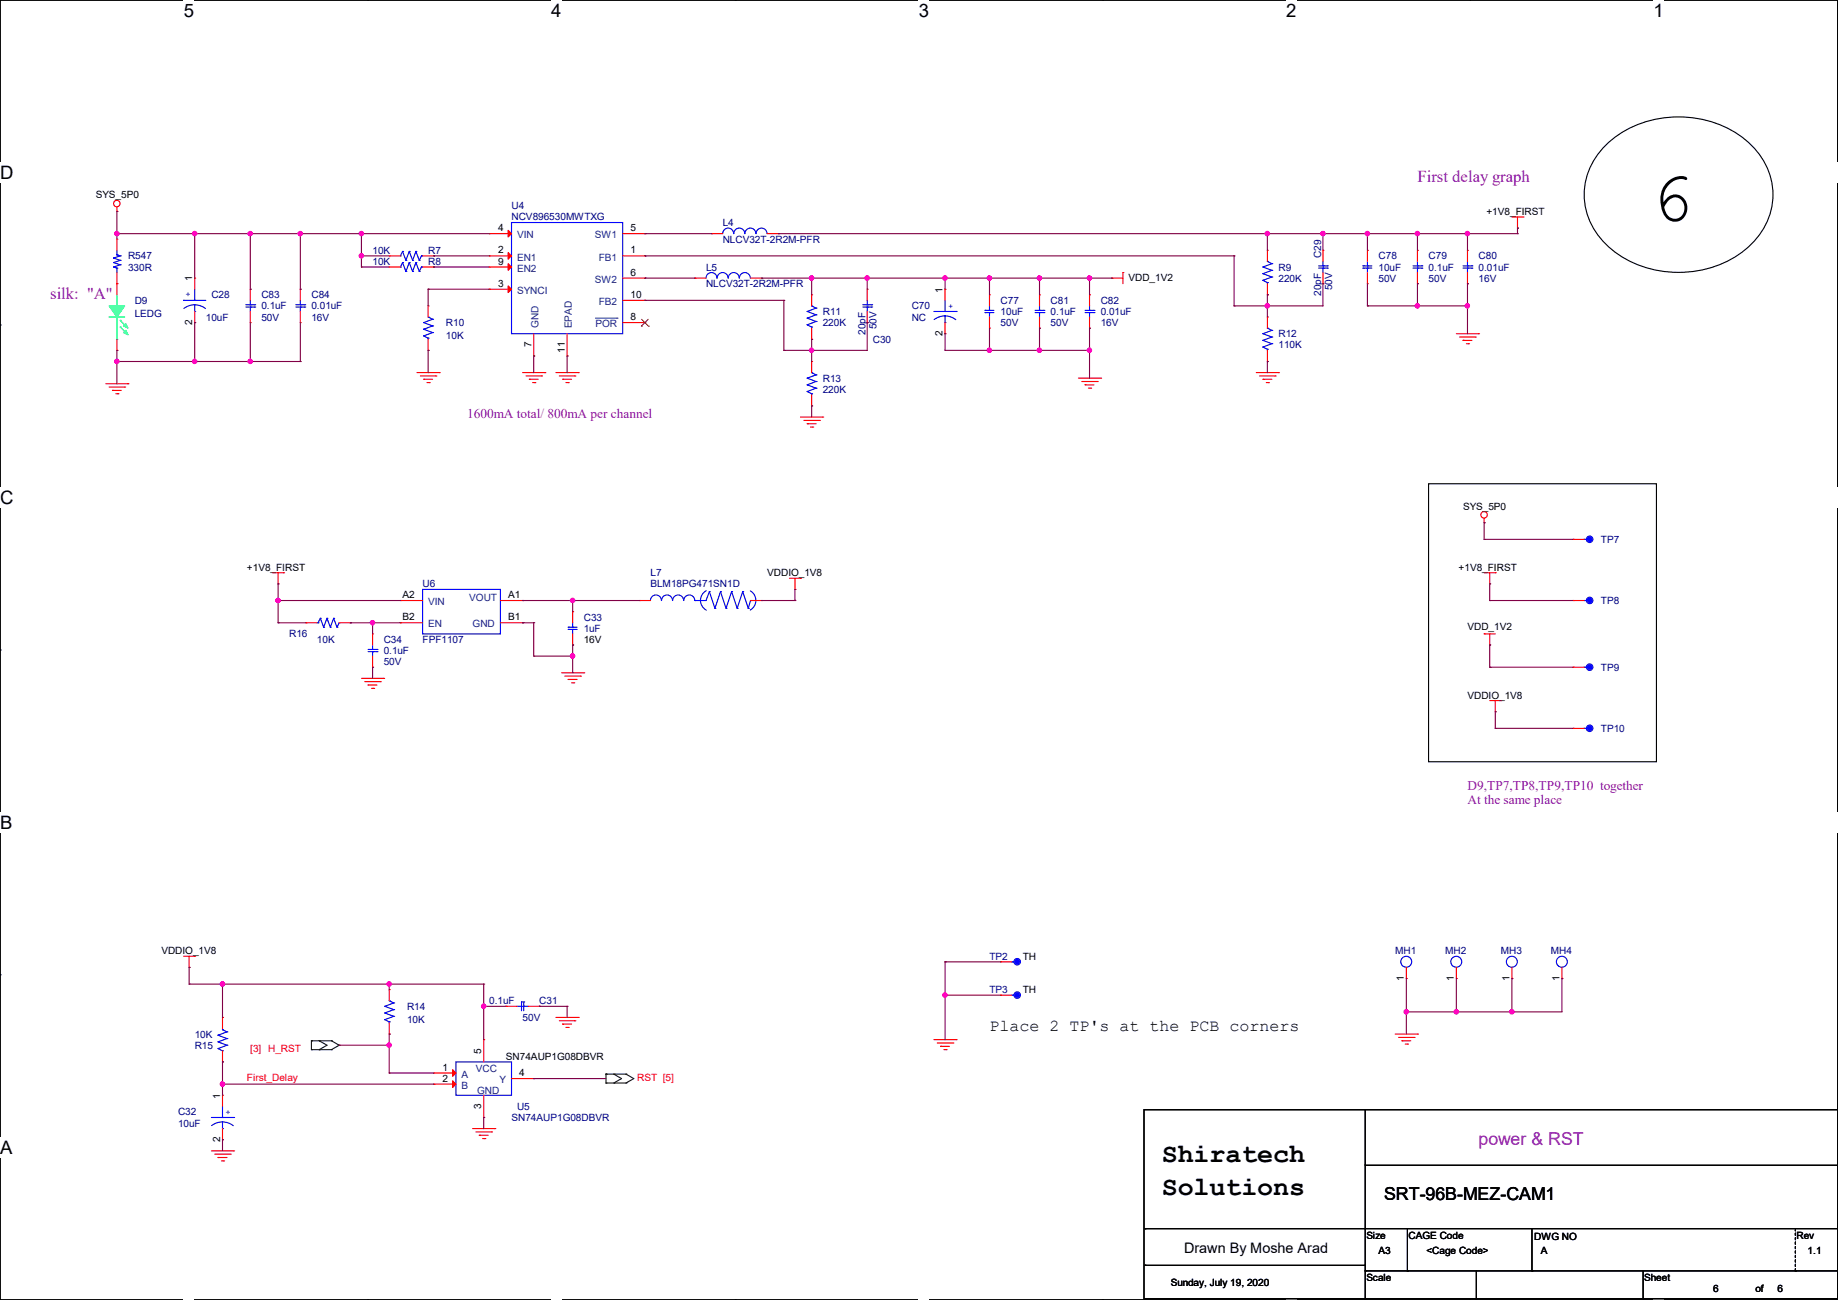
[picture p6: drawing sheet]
<svg xmlns="http://www.w3.org/2000/svg" width="420mm" height="297mm" viewBox="0 0 420 297" stroke-linecap="round" stroke-linejoin="round" font-family="sans-serif">
<path d="M0 0h419.9v297h-419.9z" fill="none" stroke="#000" stroke-width=".25"/>
<g fill="#fff">
<path d="M42 0h2.4v4.8h-2.4z"/>
<path d="M42 297h2.4z"/>
</g>
<path d="M84 0h.1M84 297h.1" fill="none" stroke="#000" stroke-width=".25"/>
<g fill="#fff">
<path d="M125.9 0h2.4v4.8h-2.4z"/>
<path d="M125.9 297h2.4z"/>
</g>
<path d="M168 0h.1M168 297h.1" fill="none" stroke="#000" stroke-width=".25"/>
<g fill="#fff">
<path d="M209.9 0h2.4v4.8h-2.4z"/>
<path d="M209.9 297h2.4z"/>
</g>
<path d="M251.9 0h.1M251.9 297h.1" fill="none" stroke="#000" stroke-width=".25"/>
<g fill="#fff">
<path d="M293.9 0h2.3v4.8h-2.3z"/>
<path d="M293.9 297h2.3z"/>
</g>
<path d="M335.9 0h.1M335.9 297h.1" fill="none" stroke="#000" stroke-width=".25"/>
<g fill="#fff">
<path d="M377.9 0h2.3v4.8h-2.3z"/>
<path d="M377.9 297h2.3z"/>
<path d="M0 37.1h3.1v4.8h-3.1z"/>
<path d="M419.9 37.1l.1 4.8z"/>
<path d="M0 111.3h3.1v4.8h-3.1z"/>
<path d="M419.9 111.3l.1 4.8z"/>
</g>
<path d="M0 74.3h.1M419.9 74.3h.1" fill="none" stroke="#000" stroke-width=".25"/>
<g fill="#fff">
<path d="M0 185.6h2.9v4.7h-2.9z"/>
<path d="M419.9 185.6l.1 4.7z"/>
</g>
<path d="M0 148.5h.1M419.9 148.5h.1" fill="none" stroke="#000" stroke-width=".25"/>
<g fill="#fff">
<path d="M0 259.8h2.9v4.7h-2.9z"/>
<path d="M419.8 259.8h.2v4.7h-.2z"/>
</g>
<g fill="none" stroke="#000" stroke-width=".25">
<path d="M367.1 33a24.7 24.7 0 0 1 33 0 15.5 15.5 0 0 1-1.3 24 24.8 24.8 0 0 1-31.7-1.1 15.4 15.4 0 0 1 0-22.9zM326.4 110.5h52.1v63.5h-52.1zM0 222.7h.1M419.9 222.7h.1M261.4 253.5h158.5v43.2h-158.5zM312 253.5v43.2M312 266.2h107.9M419.9 266.2h.1M261.7 289.1h.1M261.7 280.7h.1M261.7 289.1h50.3M261.7 280.7h158.2"/>
<path d="M312 290.4h.1M312 296.7h.1M312 290.4h107.9M321.6 290.4h.1M321.6 280.7v9.7M337.4 296.7h.1M337.4 290.4v6.3M350.1 290.4h.1M350.1 280.7v9.7M375.5 296.7h.1M375.5 290.4v6.3"/>
</g>
<g fill="none" stroke="#f00" stroke-width=".25">
<path d="M26.7 48.3h.1M26.7 54.7h.1M26.7 47.3v1M26.7 54.7v2.5M88.9 58.5h.1M88.9 58.5h2.6M96.6 58.5h2.5M99.1 58.5h.1M111.8 53.4h.1M111.8 58.5h.1M111.8 53.4h5.1M111.8 58.5h5.1"/>
<path d="M142.3 53.4h5.1M142.3 58.5h5.1M147.4 53.4h.1M147.4 58.5h.1M162.6 53.4h.1M162.6 53.4h2.5M175.3 53.4h2.5M177.8 53.4h.1M289.6 57.2h.1M289.6 57.2v2.5M302.3 57.2h.1M302.3 57.2v2.5"/>
<path d="M312.5 57.2h.1M312.5 57.2v2.5M323.9 57.2h.1M323.9 57.2v2.5M335.3 57.2h.1M335.3 57.2v2.5M345.5 49.6h2.5M346.8 52.1h.1M346.8 49.6v2.5M348 49.6h.1M26.7 64.8h.1M26.7 62.3v5.1"/>
<path d="M26.7 77.5v2.6M44.5 63.5h.1M44.5 73.7h.1M44.5 63.5v2.6M44.5 71.2v2.5M57.2 66.1h.1M57.2 73.7h.1M57.2 66.1v2.5M57.2 71.2v2.5M68.6 66.1h.1M68.6 73.7h.1M68.6 66.1v2.5"/>
<path d="M68.6 71.2v2.5M88.9 61h.1M88.9 61h2.6M96.6 61h2.5M97.8 69.9h.1M97.8 69.9v2.5M97.8 77.5v2.6M99.1 61h.1M111.8 61h.1M111.8 66.1h.1M111.8 61h5.1M111.8 66.1h5.1"/>
<path d="M122 76.2v5.1M129.6 76.2v5.1M142.3 63.5h5.1M142.3 68.6h5.1M142.3 73.7h5.1M147.4 63.5h.1M147.4 68.6h.1M147.4 73.7h.1M158.8 63.5h.1M158.8 63.5h2.5M171.5 63.5h2.5M174 63.5h.1"/>
<path d="M185.5 67.4h.1M185.5 77.5h.1M185.5 67.4v2.5M185.5 75v2.5M198.2 66.1h.1M198.2 73.7h.1M198.2 66.1v2.5M198.2 71.2v2.5M215.9 66.1h.1M215.9 76.2h.1M215.9 66.1v2.5M215.9 73.7v2.5"/>
<path d="M226.1 75h.1M226.1 67.4h.1M226.1 67.4v2.5M226.1 72.4v2.6M237.5 67.4h.1M237.5 75h.1M237.5 67.4v2.5M237.5 72.4v2.6M249 67.4h.1M249 75h.1M249 67.4v2.5M249 72.4v2.6"/>
<path d="M254 63.5h.1M254 63.5h2.6M256.6 62.3h.1M256.6 62.3v2.5M289.6 72.4h.1M289.6 67.4h.1M289.6 64.8v2.6M289.6 72.4v2.6M302.3 64.8h.1M302.3 62.3v2.5M312.5 64.8h.1M312.5 62.3v2.5"/>
<path d="M323.9 64.8h.1M323.9 62.3v2.5M332.8 76.2h5.1M333.5 77h3.6M334.3 77.8h.1M334.3 77.8h2M335.1 78.5h.5M335.3 64.8h.1M335.3 62.3v2.5M335.6 78.5h.1M337.1 77h.1M337.9 76.2h.1"/>
<path d="M24.2 87.7h5.1M24.9 88.4h3.6M25.7 89.2h.1M25.7 89.2h2M26.5 90h.5M26.7 80.1h.1M27 90h.1M28.5 88.4h.1M29.3 87.7h.1M95.3 85.1h5.1M96.1 85.9h3.5M96.8 86.7h.1"/>
<path d="M96.8 86.7h2M97.6 87.4h.5M97.8 80.1h.1M98.1 87.4h.1M99.6 85.9h.1M100.4 85.1h.1M119.4 85.1h5.1M120.2 85.9h3.5M120.9 86.7h.1M120.9 86.7h2.1M121.7 87.4h.5M122 81.3h.1"/>
<path d="M122.2 87.4h.1M123.7 85.9h.1M124.5 85.1h.1M127 85.1h5.1M127.8 85.9h3.6M128.6 86.7h.1M128.6 86.7h2M129.3 87.4h.5M129.6 81.3h.1M129.8 87.4h.1M131.4 85.9h.1M132.1 85.1h.1"/>
<path d="M182.9 95.3h5.1M183.7 96.1h3.5M184.4 96.8h.1M184.4 96.8h2.1M185.2 97.6h.5M185.5 82.6h.1M185.5 92.8h.1M185.5 82.6v2.5M185.5 90.2v2.6M185.7 97.6h.1M187.2 96.1h.1M188 95.3h.1"/>
<path d="M246.4 86.4h5.1M247.2 87.2h3.5M247.9 87.9h.1M247.9 87.9h2.1M248.7 88.7h.5M249.2 88.7h.1M250.7 87.2h.1M251.5 86.4h.1M287.1 85.1h5M287.8 85.9h3.6M288.6 86.7h.1M288.6 86.7h2"/>
<path d="M289.3 87.4h.6M289.6 82.6h.1M289.6 80.1v2.5M289.9 87.4h.1M291.4 85.9h.1M292.1 85.1h.1M339.1 119.4h.1M339.1 118.4v1M62.3 130.9h2.5M63.5 133.4h.1M63.5 130.9v2.5M64.8 130.9h.1"/>
<path d="M91.5 137.2h.1M91.5 137.2h5.1M114.3 137.2h5.1M119.4 137.2h.1M130.9 139.7h.1M130.9 139.7v2.6M146.1 137.2h.1M146.1 137.2h2.5M171.5 137.2h2.5M174 137.2h.1M180.4 132.1h2.5M181.7 134.7h.1"/>
<path d="M181.7 132.1v2.6M182.9 132.1h.1M339.1 130.9h2.6M340.4 133.4h.1M340.4 130.9v2.5M341.7 130.9h.1M359.5 123.2h.1M359.5 137.2h.1M359.5 137.2h2.5M359.5 123.2h2.5M69.9 142.3h.1M69.9 142.3h2.5"/>
<path d="M77.5 142.3h2.6M80.1 142.3h.1M82.6 155h5.1M83.4 155.7h3.5M84.1 156.5h.1M84.1 156.5h2M84.9 157.3h.5M85.1 144.8h.1M85.1 152.4h.1M85.1 144.8v2.6M85.1 149.9v2.5M85.4 157.3h.1"/>
<path d="M86.9 155.7h.1M87.7 155h.1M91.5 142.3h.1M91.5 142.3h5.1M114.3 142.3h5.1M119.4 142.3h.1M128.3 153.7h5.1M129.1 154.5h3.5M129.8 155.2h.1M129.8 155.2h2.1M130.6 156h.5M130.9 147.4h.1"/>
<path d="M130.9 144.8v2.6M131.1 156h.1M132.6 154.5h.1M133.4 153.7h.1M339.1 144.8h.1M339.1 144.8h2.6M340.4 147.4h.1M340.4 144.8v2.6M359.5 152.4h.1M359.5 152.4h2.5M340.4 160.1h2.5M341.7 162.6h.1"/>
<path d="M341.7 160.1v2.5M342.9 160.1h.1M359.5 166.4h.1M359.5 166.4h2.5M42 218.5h2.5M43.2 218.5v2.5M44.5 218.5h.1M228.6 219.8h.1M228.6 219.8h2.6M43.2 221h.1M50.8 232.5h.1M50.8 232.5v2.5"/>
<path d="M88.9 226.1h.1M88.9 236.3h.1M88.9 226.1v2.5M88.9 233.7v2.6M110.5 237.5h.1M110.5 237.5v5.1M115.6 229.9h.1M115.6 229.9h2.6M120.7 229.9h2.5M123.2 229.9h.1M127 232.5h5.1M127.8 233.2h3.6"/>
<path d="M128.6 234h.1M128.6 234h2M129.3 234.7h.5M129.8 234.7h.1M131.4 233.2h.1M132.1 232.5h.1M213.4 237.5h5.1M214.2 238.3h3.5M214.9 239.1h.1M214.9 239.1h2.1M215.7 239.8h.5M216.2 239.8h.1"/>
<path d="M217.7 238.3h.1M218.5 237.5h.1M228.6 227.4h.1M228.6 227.4h2.6M318.8 236.3h5.1M319.6 237h3.5M320.3 237.8h.1M320.3 237.8h2.1M321.1 238.5h.5M321.4 223.6h.1M321.4 221v2.6M321.6 238.5h.1"/>
<path d="M323.1 237h.1M323.9 236.3h.1M332.8 223.6h.1M332.8 221v2.6M345.5 223.6h.1M345.5 221v2.6M356.9 223.6h.1M356.9 221v2.6M50.8 242.6h.1M50.8 250.2h.1M50.8 240.1v2.5M50.8 250.2v2.6"/>
<path d="M50.8 257.9v2.5M99.1 245.2h.1M99.1 247.7h.1M99.1 245.2h5.1M99.1 247.7h5.1M108 257.9h5.1M108.8 258.6h3.5M109.5 259.4h.1M109.5 259.4h2M110.5 255.3h.1M110.5 250.2v5.1M112.3 258.6h.1"/>
<path d="M113.1 257.9h.1M116.9 246.4h5.1M122 246.4h.1M48.3 262.9h5.1M49.1 263.7h3.5M49.8 264.5h.1M49.8 264.5h2.1M50.6 265.2h.5M50.8 260.4h.1M51.1 265.2h.1M52.6 263.7h.1M53.4 262.9h.1"/>
<path d="M110.3 260.1h.5M110.8 260.1h.1"/>
<circle cx="26.7" cy="46.5" r=".74"/>
<circle cx="339.1" cy="117.6" r=".74"/>
</g>
<g fill="none" stroke="#004000" stroke-width=".25">
<path d="M71.2 237.8h.1M71.2 239.8h.1M71.2 237.8v2M71.2 237.8h4.5M71.2 239.8h4.5M72.9 237.8h.1M72.9 239.8h.1M72.9 237.8l1.8 1-1.8 1M75.7 237.8h.1M75.7 239.8h.1M75.7 237.8l1.8 1-1.8 1M138.5 245.4h.1"/>
<path d="M138.5 247.4h.1M138.5 245.4v2M138.5 245.4h4.5M138.5 247.4h4.5M140.3 245.4h.1M140.3 247.4h.1M140.3 245.4l1.7 1-1.7 1M143 245.4h.1M143 247.4h.1M143 245.4l1.8 1-1.8 1"/>
</g>
<path d="M410.3 280.7v9.7M410.3 290.4h.1" fill="none" stroke="#000" stroke-width=".25" stroke-dasharray=".5"/>
<g fill="none" stroke="#00f" stroke-width=".25">
<path d="M26 59h.1M26 60h.1M26 59l1.5 .5M26 60l1.5 .5M26.7 58.2h.1M26.7 58.2l.8 .3M26.7 57.2v1M27.5 58.5h.1M27.5 59.5h.1M27.5 58.5l-1.5 .5M27.5 59.5l-1.5 .5M91.5 58.5h.1"/>
<path d="M92 57.4h.1M92 60h.1M92 57.4l.8 2.1M92 57.4l-.5 1.1M92 60l.8 2M92 60l-.5 1M92.8 59.5h.1M93.5 57.4h.1M93.5 60h.1M93.5 57.4l.8 2.1M93.5 57.4l-.7 2.1M93.5 60l.8 2"/>
<path d="M93.5 60l-.7 2M94.3 59.5h.1M95 57.4h.1M95 60h.1M95 57.4l.8 2.1M95 57.4l-.7 2.1M95 60l.8 2M95 60l-.7 2M95.8 59.5h.1M96.3 58.5h.1M96.3 58.5l-.5 1M96.3 58.5h.3"/>
<path d="M116.9 50.8h25.4v25.4h-25.4zM165.1 53.4a1.27 1.27 0 0 1 1.3-1.3 1.27 1.27 0 0 1 1.3 1.3 1.25 1.25 0 0 1 1.2-1.3 1.25 1.25 0 0 1 1.3 1.3M170.2 53.4a1.27 1.27 0 0 1 1.3-1.3 1.27 1.27 0 0 1 1.3 1.3 1.25 1.25 0 0 1 1.2-1.3 1.25 1.25 0 0 1 1.3 1.3M289.6 59.7h.1M289.6 59.7l1 .5M302.3 59.7v1M312.5 59.7v1M323.9 59.7v1M335.3 59.7v1M26 61h.1M26 61l.7 .3M26.7 61.3h.1"/>
<path d="M26.7 61.3v1M27.5 60.5h.1M27.5 60.5l-1.5 .5M42 68.6h.1M42 68.6h5M44.5 71.2h.1M44.5 68.6h.1M44.5 69.6l-1.1 .2-1.4 .7M44.5 69.6l1.5 .4 1 .5M44.5 66.1v2.5M44.5 69.6v1.6M56.2 69.6h2"/>
<path d="M56.2 70.1h2M57.2 69.6h.1M57.2 70.1h.1M57.2 68.6v1M57.2 70.1v1.1M58.2 69.6h.1M58.2 70.1h.1M67.6 69.6h2M67.6 70.1h2M68.6 69.6h.1M68.6 70.1h.1M68.6 68.6v1"/>
<path d="M68.6 70.1v1.1M69.6 69.6h.1M69.6 70.1h.1M91.5 61h.1M92.8 62h.1M94.3 62h.1M95.8 62h.1M96.3 61h.1M96.3 61l-.5 1M96.3 61h.3M96.8 76.8h.1M96.8 75.2h.1"/>
<path d="M96.8 73.7h.1M96.8 76.8l1 .5M96.8 75.2l2 .8M96.8 73.7l2 .8M97.8 72.4h.1M97.8 77.3h.1M97.8 72.4l1 .5M97.8 77.3v.2M98.8 76h.1M98.8 74.5h.1M98.8 72.9h.1M98.8 76l-2 .8"/>
<path d="M98.8 74.5l-2 .7M98.8 72.9l-2 .8M161.3 63.5a1.25 1.25 0 0 1 1.3-1.2 1.25 1.25 0 0 1 1.2 1.2M163.9 63.5a1.25 1.25 0 0 1 1.2-1.2 1.25 1.25 0 0 1 1.3 1.2M166.4 63.5a1.25 1.25 0 0 1 1.3-1.2 1.25 1.25 0 0 1 1.2 1.2M169 63.5a1.25 1.25 0 0 1 1.2-1.2 1.25 1.25 0 0 1 1.2 1.2M184.4 74.2h.1M184.4 72.7h.1M184.4 71.2h.1M184.4 74.2l1.1 .5M184.4 72.7l2.1 .7M184.4 71.2l2.1 .7"/>
<path d="M185.5 69.9h.1M185.5 74.7h.1M185.5 69.9l1 .5M185.5 74.7v.3M186.5 73.4h.1M186.5 71.9h.1M186.5 70.4h.1M186.5 73.4l-2.1 .8M186.5 71.9l-2.1 .8M186.5 70.4l-2.1 .8M197.1 69.6h2.1M197.1 70.1h2.1"/>
<path d="M198.2 69.6h.1M198.2 70.1h.1M198.2 68.6v1M198.2 70.1v1.1M199.2 69.6h.1M199.2 70.1h.1M213.4 71.2h5.1M215.9 73.7h.1M215.9 71.2h.1M215.9 72.2l1.6 .3 .9 .5M215.9 72.2l-1 .1-1.4 .7M215.9 68.6v2.6"/>
<path d="M215.9 72.2v1.5M218.5 71.2h.1M225.1 71.4h.1M225.1 70.9h.1M225.1 71.4h2M225.1 70.9h2M226.1 71.4h.1M226.1 70.9h.1M226.1 69.9v1M226.1 71.4v1M236.5 71.4h2M236.5 70.9h2"/>
<path d="M237.5 70.9h.1M237.5 71.4h.1M237.5 69.9v1M237.5 71.4v1M238.5 70.9h.1M238.5 71.4h.1M247.9 71.4h2.1M247.9 70.9h2.1M249 70.9h.1M249 71.4h.1M249 69.9v1M249 71.4v1"/>
<path d="M250 70.9h.1M250 71.4h.1M288.6 79.3h.1M288.6 77.8h.1M288.6 76.2h.1M288.6 64.1h.1M288.6 62.5h.1M288.6 61h.1M288.6 79.3l1 .5M288.6 77.8l2 .7M288.6 76.2l2 .8M288.6 64.1l1 .5"/>
<path d="M288.6 62.5l2 .8M288.6 61l2 .8M289.6 75h.1M289.6 79.8h.1M289.6 64.6h.1M289.6 75l1 .5M289.6 64.6v.2M289.6 79.8v.3M290.6 78.5h.1M290.6 77h.1M290.6 75.5h.1M290.6 63.3h.1"/>
<path d="M290.6 61.8h.1M290.6 60.2h.1M290.6 78.5l-2 .8M290.6 77l-2 .8M290.6 75.5l-2 .7M290.6 63.3l-2 .8M290.6 61.8l-2 .7M290.6 60.2l-2 .8M301.3 60.7h2M301.3 61.3h2M302.3 60.7h.1M302.3 61.3h.1"/>
<path d="M302.3 61.3v1M303.3 60.7h.1M303.3 61.3h.1M311.4 61.3h.1M311.4 60.7h.1M311.4 60.7h2.1M311.4 61.3h2.1M312.5 61.3h.1M312.5 60.7h.1M312.5 61.3v1M322.9 60.7h2M322.9 61.3h2"/>
<path d="M323.9 60.7h.1M323.9 61.3h.1M323.9 61.3v1M324.9 60.7h.1M324.9 61.3h.1M334.3 60.7h2M334.3 61.3h2M335.3 60.7h.1M335.3 61.3h.1M335.3 61.3v1M336.3 60.7h.1M336.3 61.3h.1"/>
<path d="M184.4 89.5h.1M184.4 87.9h.1M184.4 86.4h.1M184.4 89.5l1.1 .5M184.4 87.9l2.1 .8M184.4 86.4l2.1 .8M185.5 85.1h.1M185.5 90h.1M185.5 90v.2M185.5 85.1l1 .5M186.5 88.7h.1M186.5 87.2h.1"/>
<path d="M186.5 85.6h.1M186.5 88.7l-2.1 .8M186.5 87.2l-2.1 .7M186.5 85.6l-2.1 .8M96.6 134.7h17.7v10.1h-17.7zM148.6 137.2a1.27 1.27 0 0 1 1.3-1.3 1.27 1.27 0 0 1 1.3 1.3 1.25 1.25 0 0 1 1.2-1.3 1.25 1.25 0 0 1 1.3 1.3M153.7 137.2a1.25 1.25 0 0 1 1.3-1.3 1.25 1.25 0 0 1 1.2 1.3M156.3 137.2a1.25 1.25 0 0 1 1.2-1.3 1.25 1.25 0 0 1 1.2 1.3M158.8 137.2h.1M161.4 135a2.52 2.52 0 0 0 0 4.4M162.1 135.2h.1M162.1 135.2l-.8 2h-2.5"/>
<path d="M162.1 135.2l1.3 3.8M163.4 139h.1M164.6 135.2h.1M164.6 135.2l1.3 3.8M164.6 135.2l-1.2 3.8M165.9 139h.1M167.2 135.2h.1M167.2 135.2l1.2 3.8M167.2 135.2l-1.3 3.8M168.4 139h.1M169.7 135.2h.1M169.7 135.2l1.3 3.8"/>
<path d="M169.7 135.2l-1.3 3.8M171 139h.1M171.4 135a2.52 2.52 0 0 1 0 4.4M171.5 137.2h.1M171.5 137.2l-.5 1.8M362 123.2h.1M362 137.2h.1M362 123.2h.5M362 137.2h.5M72.4 142.3h.3M72.7 142.3h.1M73.2 141.3h.1"/>
<path d="M73.2 141.3l-.5 1M73.2 141.3l.8 2M74 143.3h.1M74.7 141.3h.1M74.7 141.3l-.7 2M74.7 141.3l.8 2M75.5 143.3h.1M76.2 141.3h.1M76.2 141.3l-.7 2M76.2 141.3l.8 2M77 143.3h.1M77.5 142.3h.1"/>
<path d="M77.5 142.3l-.5 1M84.1 148.4h2M84.1 148.9h2M85.1 148.4h.1M85.1 148.9h.1M85.1 147.4v1M85.1 148.9v1M86.1 148.4h.1M86.1 148.9h.1M129.8 143.8h.1M129.8 143.3h.1M129.8 143.8h2.1"/>
<path d="M129.8 143.3h2.1M130.9 143.8h.1M130.9 143.3h.1M130.9 142.3v1M130.9 143.8v1M362 152.4h.1M362 152.4h.5M362 166.4h.1M362 166.4h.5M231.2 219.8h.1M231.2 219.8h.5M49.8 236.5h.1"/>
<path d="M49.8 238h.1M49.8 239.6h.1M49.8 236.5l2.1 .8M49.8 238l2.1 .8M49.8 239.6l1 .5M50.8 235.2h.1M50.8 235.2l1.1 .6M50.8 235v.2M51.9 235.8h.1M51.9 237.3h.1M51.9 238.8h.1M51.9 235.8l-2.1 .7"/>
<path d="M51.9 237.3l-2.1 .7M51.9 238.8l-2.1 .8M87.9 233h.1M87.9 231.4h.1M87.9 229.9h.1M87.9 233l1 .5M87.9 231.4l2.1 .8M87.9 229.9l2.1 .8M88.9 228.6h.1M88.9 233.5h.1M88.9 228.6l1.1 .6M88.9 233.5v.2"/>
<path d="M90 232.2h.1M90 230.7h.1M90 229.2h.1M90 232.2l-2.1 .8M90 230.7l-2.1 .7M90 229.2l-2.1 .7M118.2 229.9h1M119.2 228.9h.1M119.2 229.9h.1M119.2 228.9v2M119.7 229.9h.1M119.7 228.9h.1"/>
<path d="M119.7 229.9h1M119.7 228.9v2M231.2 227.4h.1M231.2 227.4h.5M48.3 255.3h5.1M50.8 240.1h.1M50.8 257.9h.1M50.8 255.3h.1M50.8 256.3l1.6 .3 .9 .6M50.8 256.3l-1 .2-1.4 .7M50.8 252.8v2.5M50.8 256.3v1.6"/>
<path d="M53.4 255.3h.1M104.2 242.6h12.7v7.6h-12.7z"/>
<circle cx="363.2" cy="123.2" r=".74"/>
<circle cx="363.2" cy="137.2" r=".74"/>
<circle cx="363.2" cy="152.4" r=".74"/>
<circle cx="363.2" cy="166.4" r=".74"/>
<circle cx="232.4" cy="219.7" r=".74"/>
<circle cx="321.3" cy="219.7" r="1.25"/>
<circle cx="332.8" cy="219.7" r="1.25"/>
<circle cx="345.5" cy="219.7" r="1.25"/>
<circle cx="356.9" cy="219.7" r="1.25"/>
<circle cx="232.4" cy="227.4" r=".74"/>
</g>
<g fill="#f00" stroke="#f00" stroke-width=".25">
<path d="M116.1 52.6l.8 .8-.8 .7z"/>
<path d="M116.1 57.7l.8 .8-.8 .7z"/>
<path d="M116.1 60.2l.8 .8-.8 .8z"/>
<path d="M116.1 65.3l.8 .8-.8 .7z"/>
<path d="M103.4 244.4l.8 .8-.8 .7z"/>
<path d="M103.4 246.9l.8 .8-.8 .8z"/>
</g>
<path d="M146.6 74.5h.1M146.6 72.9l1.6 1.6M148.1 72.9l-1.5 1.6M148.2 74.5h.1" fill="none" stroke="#804000" stroke-width=".23"/>
<path d="M136.1 72.7h4.9M141 72.7h.1" fill="none" stroke="#004080" stroke-width=".23"/>
<g fill="#00f" stroke="#00f" stroke-width=".25">
<circle cx="232.4" cy="219.7" r=".49"/>
<circle cx="363.2" cy="123.2" r=".49"/>
<circle cx="363.2" cy="137.2" r=".49"/>
<circle cx="232.4" cy="227.4" r=".49"/>
<circle cx="363.2" cy="152.4" r=".49"/>
<circle cx="363.2" cy="166.4" r=".49"/>
</g>
<path d="M24.9 72.4h.1M24.9 72.4h3.6M26.7 69.9h.1M26.7 77.5h.1M26.7 67.4v2.5M26.7 72.4v5.1M27.5 73.2h.1M27.5 74.7h.1M27.5 73.2l1.5 1.5M27.5 74.7l1.5 1.5" fill="none" stroke="#00ff80" stroke-width=".25"/>
<g fill="#00ff80" stroke="#00ff80" stroke-width=".25">
<path d="M24.9 69.9h3.6l-1.8 2.5z" fill-rule="evenodd"/>
<path d="M28.7 75.5l.6 1-1.1-.5z" fill-rule="evenodd"/>
<path d="M28.7 74l.6 1-1.1-.5z" fill-rule="evenodd"/>
</g>
<g fill="none" stroke="#800040" stroke-width=".25">
<path d="M26.7 48.3h.1M26.7 53.4h.1M26.7 48.3v6.4M26.7 53.4h85.1M44.5 53.4h.1M44.5 53.4v10.1M57.2 53.4h.1M57.2 53.4v12.7M68.6 53.4h.1M68.6 53.4v12.7M82.6 53.4h.1M82.6 58.5h.1"/>
<path d="M82.6 53.4v7.6M82.6 58.5h6.3M99.1 58.5h.1M99.1 58.5h12.7M147.4 53.4h.1M147.4 58.5h.1M147.4 53.4h15.2M147.4 58.5h134.6M177.8 53.4h.1M177.8 53.4h169M282 58.5h.1M282 58.5v11.4"/>
<path d="M289.6 53.4h.1M289.6 53.4v3.8M302.3 53.4h.1M302.3 53.4v3.8M312.5 53.4h.1M312.5 53.4v3.8M323.9 53.4h.1M323.9 53.4v3.8M335.3 53.4h.1M335.3 53.4v3.8M346.8 52.1h.1M346.8 53.4h.1"/>
<path d="M346.8 52.1v1.3M44.5 73.7h.1M44.5 73.7v8.9M57.2 66.1h.1M57.2 73.7v8.9M68.6 66.1h.1M68.6 73.7v8.9M82.6 61h.1M82.6 61h6.3M97.8 66.1h.1M97.8 66.1v3.8M97.8 66.1h14"/>
<path d="M99.1 61h.1M99.1 61h12.7M147.4 63.5h.1M147.4 68.6h.1M147.4 63.5h11.4M147.4 68.6h31.7M174 63.5h.1M174 63.5h80M179.1 68.6h.1M179.1 68.6v11.5M185.5 63.5h.1M185.5 77.5h.1"/>
<path d="M185.5 63.5v3.9M185.5 77.5v5.1M198.2 63.5h.1M198.2 73.7h.1M198.2 63.5v2.6M198.2 73.7v6.4h-19.1M215.9 63.5h.1M215.9 76.2h.1M215.9 76.2v3.9h33.1M215.9 63.5v2.6M226.1 63.5h.1M226.1 63.5v3.9"/>
<path d="M226.1 75v5.1M237.5 63.5h.1M237.5 75h.1M237.5 63.5v3.9M237.5 75v5.1M249 63.5h.1M249 75h.1M249 63.5v3.9M249 75v11.4M254 63.5h.1M282 69.9h.1M289.6 67.4h.1"/>
<path d="M289.6 69.9h.1M289.6 67.4v5M302.3 64.8h.1M302.3 64.8v5.1h-20.3M312.5 69.9h.1M312.5 69.9h22.8M312.5 64.8v5.1M323.9 69.9h.1M323.9 64.8h.1M323.9 64.8v5.1M335.3 69.9h.1M335.3 64.8h.1"/>
<path d="M335.3 64.8v11.4M26.7 80.1h.1M26.7 82.6h.1M26.7 80.1v7.6M26.7 82.6h41.9M44.5 82.6h.1M57.2 82.6h.1M68.6 82.6h.1M97.8 80.1h.1M97.8 80.1v5M122 81.3h.1M122 81.3v3.8"/>
<path d="M129.6 81.3h.1M129.6 81.3v3.8M179.1 80.1h.1M185.5 80.1h.1M185.5 92.8h.1M185.5 92.8v2.5M226.1 80.1h.1M237.5 80.1h.1M249 80.1h.1M289.6 82.6h.1M289.6 82.6v2.5M339.1 119.4h.1"/>
<path d="M339.1 119.4v3.8M63.5 133.4h.1M63.5 137.2h.1M63.5 133.4v8.9M63.5 137.2h28M119.4 137.2h.1M119.4 137.2h26.7M130.9 137.2h.1M130.9 137.2v2.5M174 137.2h7.7M181.7 134.7h.1M181.7 137.2h.1"/>
<path d="M181.7 134.7v2.5M339.1 123.2h.1M339.1 123.2h20.4M340.4 133.4h.1M340.4 137.2h.1M340.4 137.2h19.1M340.4 133.4v3.8M63.5 142.3h.1M63.5 142.3h6.4M80.1 142.3h.1M80.1 142.3h11.4M85.1 142.3h.1"/>
<path d="M85.1 152.4h.1M85.1 142.3v2.5M85.1 152.4v2.6M119.4 142.3h.1M119.4 142.3h2.6M122 142.3h.1M122 149.9h.1M122 142.3v7.6M122 149.9h8.9M130.9 147.4h.1M130.9 153.7h.1M130.9 147.4v6.3"/>
<path d="M340.4 147.4h.1M340.4 152.4h.1M340.4 147.4v5M340.4 152.4h19.1M341.7 162.6h.1M341.7 166.4h.1M341.7 162.6v3.8M341.7 166.4h17.8M215.9 219.8h.1M215.9 219.8h12.7M215.9 219.8v17.7M43.2 221h.1"/>
<path d="M43.2 224.8h.1M43.2 221v3.8M43.2 224.8h67.3M50.8 224.8h.1M50.8 224.8v7.7M77.5 238.8h.1M77.5 238.8h11.4M88.9 224.8h.1M88.9 236.3h.1M88.9 238.8h.1M88.9 224.8v1.3M88.9 236.3v8.9"/>
<path d="M110.5 224.8h.1M110.5 229.9h.1M110.5 224.8v12.7M110.5 229.9h5.1M123.2 229.9h.1M123.2 229.9h6.4M129.6 229.9h.1M129.6 229.9v2.6M215.9 227.4h.1M215.9 227.4h12.7M321.4 231.2h.1M321.4 223.6v12.7"/>
<path d="M332.8 231.2h.1M332.8 223.6v7.6M345.5 223.6h.1M345.5 231.2h.1M345.5 223.6v7.6M356.9 223.6h.1M356.9 223.6v7.6h-35.5M50.8 242.6h.1M50.8 247.7h.1M50.8 242.6v7.6M50.8 247.7h48.3M88.9 245.2h.1"/>
<path d="M88.9 245.2h10.2M110.5 255.3h.1M110.5 255.3v2.6M122 246.4h.1M122 246.4h16.5M50.8 260.4h.1M50.8 260.4v2.5"/>
</g>
<g fill="#f0f" stroke="#f0f" stroke-width=".25">
<circle cx="26.7" cy="53.4" r=".49"/>
<circle cx="44.5" cy="53.4" r=".49"/>
<circle cx="57.2" cy="53.4" r=".49"/>
<circle cx="82.6" cy="58.4" r=".49"/>
<circle cx="82.6" cy="53.4" r=".49"/>
<circle cx="289.6" cy="53.4" r=".49"/>
<circle cx="185.4" cy="63.5" r=".49"/>
<circle cx="198.1" cy="63.5" r=".49"/>
<circle cx="215.9" cy="63.5" r=".49"/>
<circle cx="289.6" cy="69.9" r=".49"/>
<circle cx="44.5" cy="82.6" r=".49"/>
<circle cx="26.7" cy="82.6" r=".49"/>
<circle cx="185.4" cy="80" r=".49"/>
<circle cx="50.8" cy="224.8" r=".49"/>
<circle cx="88.9" cy="224.8" r=".49"/>
<circle cx="110.5" cy="229.9" r=".49"/>
<circle cx="88.9" cy="238.8" r=".49"/>
<circle cx="50.8" cy="247.7" r=".49"/>
<circle cx="215.9" cy="227.4" r=".49"/>
<circle cx="63.5" cy="137.2" r=".49"/>
<circle cx="130.8" cy="137.2" r=".49"/>
<circle cx="85.1" cy="142.3" r=".49"/>
<circle cx="130.8" cy="149.9" r=".49"/>
<circle cx="321.3" cy="231.2" r=".49"/>
<circle cx="345.5" cy="231.2" r=".49"/>
<circle cx="332.8" cy="231.2" r=".49"/>
<circle cx="302.3" cy="53.4" r=".49"/>
<circle cx="312.4" cy="53.4" r=".49"/>
<circle cx="323.9" cy="53.4" r=".49"/>
<circle cx="226.1" cy="63.5" r=".49"/>
<circle cx="237.5" cy="63.5" r=".49"/>
<circle cx="335.3" cy="53.4" r=".49"/>
<circle cx="323.9" cy="69.9" r=".49"/>
<circle cx="335.3" cy="69.9" r=".49"/>
<circle cx="226.1" cy="80" r=".49"/>
<circle cx="237.5" cy="80" r=".49"/>
<circle cx="248.9" cy="80" r=".49"/>
<circle cx="248.9" cy="63.5" r=".49"/>
<circle cx="57.2" cy="82.6" r=".49"/>
<circle cx="68.6" cy="53.4" r=".49"/>
</g>
<text font-size="16.3" x="377.2" y="50.4">6</text>
<g font-size="6.1">
<text x="265.5" y="265.5">Shiratech</text>
<text x="265.5" y="273.1">Solutions</text>
</g>
<g font-size="4.2">
<text x="42" y="3.9">5</text>
<text x="125.9" y="3.9">4</text>
<text x="209.9" y="3.9">3</text>
<text x="293.9" y="3.9">2</text>
<text x="377.9" y="3.9">1</text>
<text x="0" y="40.9">D</text>
<text x="0" y="115.1">C</text>
<text x="0" y="189.4">B</text>
<text x="0" y="263.6">A</text>
<text x="419.9" y="263.6">A</text>
</g>
<text font-size="4.1" fill="#8000ff" x="337.9" y="261.5">power &amp; RST</text>
<text font-size="4.1" x="316.3" y="274.2">SRT-96B-MEZ-CAM1</text>
<g font-size="3.8" fill="#8000ff">
<text x="323.9" y="41.6">First delay graph</text>
<text x="11.5" y="68.2">silk: &quot;A&quot;</text>
</g>
<text font-size="3.8" x="226.1" y="235.5">Place 2 TP's at the PCB corners</text>
<text font-size="3.3" x="270.6" y="286.2">Drawn By Moshe Arad</text>
<g font-size="3" fill="#8000ff">
<text x="106.7" y="95.5">1600mA total/ 800mA per channel</text>
<text x="335.3" y="180.6">D9,TP7,TP8,TP9,TP10 together</text>
<text x="335.3" y="183.7">At the same place</text>
</g>
<g font-size="2.3">
<text x="21.9" y="45.3">SYS_5P0</text>
<text x="113.8" y="52.8">4</text>
<text x="144.1" y="52.8">5</text>
<text x="339.6" y="49.1">+1V8_FIRST</text>
<text x="113.8" y="57.9">2</text>
<text x="144.1" y="57.9">1</text>
<text x="43.9" y="64.3" transform="rotate(-90 43.9 64.3)">1</text>
<text x="113.8" y="60.5">9</text>
<text x="113.8" y="65.5">3</text>
<text x="144.1" y="63">6</text>
<text x="257.9" y="64.1">VDD_1V2</text>
<text x="144.1" y="68.1">10</text>
<text x="215.4" y="66.8" transform="rotate(-90 215.4 66.8)">1</text>
<text x="43.9" y="74.2" transform="rotate(-90 43.9 74.2)">2</text>
<text x="144.1" y="73.2">8</text>
<text x="215.4" y="76.8" transform="rotate(-90 215.4 76.8)">2</text>
<text x="121.4" y="79.3" transform="rotate(-90 121.4 79.3)">7</text>
<text x="129" y="80.6" transform="rotate(-90 129 80.6)">11</text>
<text x="334.3" y="116.4">SYS_5P0</text>
<text x="56.4" y="130.4">+1V8_FIRST</text>
<text x="175.3" y="131.7">VDDIO_1V8</text>
<text x="333.3" y="130.4">+1V8_FIRST</text>
<text x="92" y="136.7">A2</text>
<text x="116.1" y="136.7">A1</text>
<text x="92" y="141.7">B2</text>
<text x="116.1" y="141.7">B1</text>
<text x="335.3" y="143.8">VDD_1V2</text>
<text x="133.4" y="146.9">16V</text>
<text x="335.3" y="159.6">VDDIO_1V8</text>
<text x="36.9" y="218">VDDIO_1V8</text>
<text x="233.7" y="219.3">TH</text>
<text x="233.7" y="226.9">TH</text>
<text x="320.8" y="224.1" transform="rotate(-90 320.8 224.1)">1</text>
<text x="332.2" y="224.1" transform="rotate(-90 332.2 224.1)">1</text>
<text x="344.9" y="224.1" transform="rotate(-90 344.9 224.1)">1</text>
<text x="356.4" y="224.1" transform="rotate(-90 356.4 224.1)">1</text>
<text x="101.1" y="244.6">1</text>
<text x="110" y="240.8" transform="rotate(-90 110 240.8)">5</text>
<text x="115.6" y="242.1">SN74AUP1G08DBVR</text>
<text x="118.7" y="245.9">4</text>
<text x="50.3" y="251" transform="rotate(-90 50.3 251)">1</text>
<text x="101.1" y="247.1">2</text>
<text x="110" y="253.3" transform="rotate(-90 110 253.3)">3</text>
<text x="50.3" y="260.9" transform="rotate(-90 50.3 260.9)">2</text>
<text x="312.2" y="283">Size</text>
<text x="315" y="286.6">A3</text>
<text x="321.9" y="283">CAGE Code</text>
<text x="325.9" y="286.6">&lt;Cage Code&gt;</text>
<text x="350.6" y="283.3">DWG NO</text>
<text x="352.1" y="286.6">A</text>
<text x="410.5" y="283">Rev</text>
<text x="413.1" y="286.6">1.1</text>
<text x="267.5" y="293.7">Sunday, July 19, 2020</text>
<text x="312.2" y="292.7">Scale</text>
<text x="375.7" y="292.7">Sheet</text>
<text x="391.5" y="295.2">6</text>
<text x="401.1" y="295.2">of</text>
<text x="406.2" y="295.2">6</text>
</g>
<g font-size="2.3" fill="#000080">
<text x="116.9" y="47.8">U4</text>
<text x="116.9" y="50.4">NCV896530MWTXG</text>
<text x="165.1" y="51.6">L4</text>
<text x="29.3" y="59.3">R547</text>
<text x="85.1" y="58">10K</text>
<text x="97.8" y="58">R7</text>
<text x="165.1" y="55.5">NLCV32T-2R2M-PFR</text>
<text x="301.9" y="59" transform="rotate(-90 301.9 59)">C29</text>
<text x="315" y="59.3">C78</text>
<text x="326.4" y="59.3">C79</text>
<text x="337.9" y="59.3">C80</text>
<text x="29.3" y="61.8">330R</text>
<text x="85.1" y="60.5">10K</text>
<text x="97.8" y="60.5">R8</text>
<text x="161.3" y="61.8">L5</text>
<text x="161.3" y="65.6">NLCV32T-2R2M-PFR</text>
<text x="292.1" y="61.8">R9</text>
<text x="292.1" y="64.3">220K</text>
<text x="315" y="61.8">10uF</text>
<text x="315" y="64.3">50V</text>
<text x="326.4" y="61.8">0.1uF</text>
<text x="326.4" y="64.3">50V</text>
<text x="337.9" y="61.8">0.01uF</text>
<text x="337.9" y="64.3">16V</text>
<text x="30.8" y="69.4">D9</text>
<text x="48.3" y="68.2">C28</text>
<text x="59.7" y="68.2">C83</text>
<text x="59.7" y="70.7">0.1uF</text>
<text x="71.2" y="68.2">C84</text>
<text x="71.2" y="70.7">0.01uF</text>
<text x="188" y="72">R11</text>
<text x="208.3" y="70.7">C70</text>
<text x="228.6" y="69.4">C77</text>
<text x="228.6" y="72">10uF</text>
<text x="240.1" y="69.4">C81</text>
<text x="240.1" y="72">0.1uF</text>
<text x="251.5" y="69.4">C82</text>
<text x="251.5" y="72">0.01uF</text>
<text x="301.9" y="67.6" transform="rotate(-90 301.9 67.6)">20pF</text>
<text x="304.4" y="66.3" transform="rotate(-90 304.4 66.3)">50V</text>
<text x="30.8" y="72.5">LEDG</text>
<text x="47" y="73.2">10uF</text>
<text x="59.7" y="73.2">50V</text>
<text x="71.2" y="73.2">16V</text>
<text x="101.9" y="74.5">R10</text>
<text x="101.9" y="77.6">10K</text>
<text x="188" y="74.5">220K</text>
<text x="197.7" y="76.5" transform="rotate(-90 197.7 76.5)">20pF</text>
<text x="200.3" y="75.2" transform="rotate(-90 200.3 75.2)">50V</text>
<text x="208.3" y="73.2">NC</text>
<text x="228.6" y="74.5">50V</text>
<text x="240.1" y="74.5">50V</text>
<text x="251.5" y="74.5">16V</text>
<text x="292.1" y="77">R12</text>
<text x="199.4" y="78.3">C30</text>
<text x="292.1" y="79.6">110K</text>
<text x="188" y="87.2">R13</text>
<text x="188" y="89.7">220K</text>
<text x="365.8" y="124">TP7</text>
<text x="148.6" y="131.7">L7</text>
<text x="96.6" y="134.2">U6</text>
<text x="148.6" y="134.2">BLM18PG471SN1D</text>
<text x="133.4" y="141.8">C33</text>
<text x="365.8" y="138">TP8</text>
<text x="66.1" y="145.6">R16</text>
<text x="72.4" y="146.9">10K</text>
<text x="87.7" y="146.9">C34</text>
<text x="87.7" y="149.4">0.1uF</text>
<text x="96.6" y="146.9">FPF1107</text>
<text x="133.4" y="144.4">1uF</text>
<text x="87.7" y="152">50V</text>
<text x="365.8" y="153.2">TP9</text>
<text x="365.8" y="167.2">TP10</text>
<text x="226.1" y="219.3">TP2</text>
<text x="318.8" y="218">MH1</text>
<text x="330.2" y="218">MH2</text>
<text x="342.9" y="218">MH3</text>
<text x="354.4" y="218">MH4</text>
<text x="226.1" y="226.9">TP3</text>
<text x="93" y="230.7">R14</text>
<text x="93" y="233.8">10K</text>
<text x="111.8" y="229.4">0.1uF</text>
<text x="119.4" y="233.3">50V</text>
<text x="123.2" y="229.4">C31</text>
<text x="44.5" y="239.6">R15</text>
<text x="44.5" y="237.1">10K</text>
<text x="40.7" y="254.8">C32</text>
<text x="40.7" y="257.4">10uF</text>
<text x="116.9" y="256.1">SN74AUP1G08DBVR</text>
<text x="118.2" y="253.6">U5</text>
</g>
<g font-size="2.3" fill="#004080">
<text x="118.2" y="54.4">VIN</text>
<text x="118.2" y="59.5">EN1</text>
<text x="135.9" y="54.4">SW1</text>
<text x="136.8" y="59.5">FB1</text>
<text x="118.2" y="62.1">EN2</text>
<text x="135.9" y="64.6">SW2</text>
<text x="118.2" y="67.1">SYNCI</text>
<text x="136.8" y="69.7">FB2</text>
<text x="123" y="75" transform="rotate(-90 123 75)">GND</text>
<text x="130.6" y="75" transform="rotate(-90 130.6 75)">EPAD</text>
<text x="136.1" y="74.8">POR</text>
<text x="107.2" y="137.2">VOUT</text>
<text x="97.8" y="143.3">EN</text>
<text x="97.8" y="138.3">VIN</text>
<text x="108" y="143.3">GND</text>
<text x="108.8" y="244.9">VCC</text>
<text x="105.5" y="246.2">A</text>
<text x="105.5" y="248.7">B</text>
<text x="109" y="250">GND</text>
<text x="114.1" y="247.5">Y</text>
</g>
<g font-size="2.3" fill="#f00">
<text x="57.2" y="240.4">[3] H_RST</text>
<text x="56.4" y="247">First_Delay</text>
<text x="145.6" y="247">RST [5]</text>
</g>
<g font-size="1.8" fill="#00f">
<text x="42.5" y="67.9">+</text>
<text x="216.7" y="70.5">+</text>
<text x="51.6" y="254.6">+</text>
</g>
</svg>
